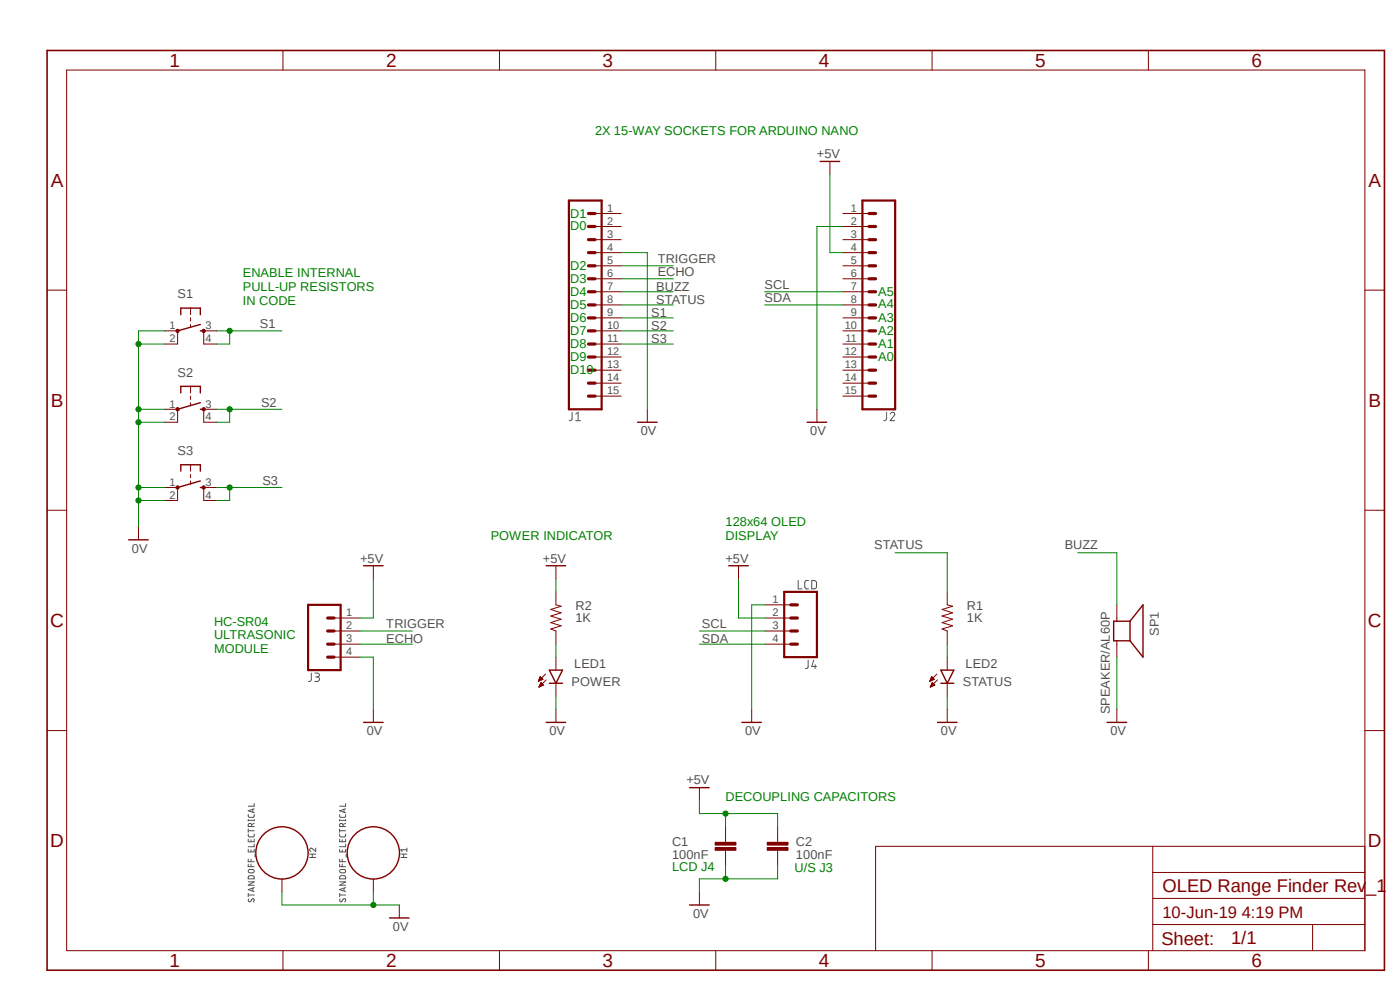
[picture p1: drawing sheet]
<svg xmlns="http://www.w3.org/2000/svg" width="297mm" height="210mm" viewBox="0 0 297 210" stroke-linecap="round" stroke-linejoin="round" font-family="sans-serif">
<path d="M9.4 10.4l286.6 196.1M296 10.4l-286.6 196.1" fill="none" stroke="#fff" stroke-width=".21"/>
<g fill="none" stroke="#505050" stroke-width=".21">
<path d="M121.4 87.5v1.3a.46 .46 0 0 1-.6 .4M122.1 89.2h1M122.1 87.8l.5-.3v1.7M188.1 87.5v1.3l-.2 .4h-.4M188.8 87.8a.48 .48 0 0 1 .7-.3 .48 .48 0 0 1 .2 .7l-.9 1h1M169.3 123.1v1.8h.8M171.5 123.1l-.6 .1-.2 .3 .1 1.2 .1 .2h.6M172.2 123.1l.9 .2a1.36 1.36 0 0 1 .1 1.3l-.3 .3h-.7zM66 142.8v1.4a.45 .45 0 0 1-.6 .4M66.8 142.8h.6a.4 .4 0 0 1 .4 .4 .4 .4 0 0 1-.4 .4h-.4M67.3 143.6a.49 .49 0 0 1 .5 .5 .49 .49 0 0 1-.5 .5h-.5M171.4 140v1.4a.42 .42 0 0 1-.5 .4"/>
<path d="M172.6 140l-.4 1.4h1M172.9 141v.8M52.7 177v.4l.3 .1h.8l.1-.5M52.7 172.8v.4l.3 .2h.8l.1-.6M52.7 178v.6h1.2v-.6M52.7 176.2h1.2M52.7 174h1.2M52.7 173.9v.3M52.7 175.9v.7M53.3 178.1v.5M53.4 175.3l-.1-.5a.37 .37 0 0 0-.4-.1 .37 .37 0 0 0-.2 .3v.3h1.2M53.6 171.7v.6"/>
<path d="M53.9 179.1v.5h-1.2M53.9 170.5v.5h-1.2M53.9 173.9v.3M53.9 174.7l-.5 .2M53.9 171.6l-1.2 .4 1.2 .4M67 179.9v.7l-.9-.6h-.3l-.1 .4 .3 .2M72.1 177v.4l.2 .1h.9l.1-.5M72.1 172.8v.4l.2 .2h.9l.1-.6M72.1 173.9v.3M72.1 175.9v.7M72.1 178v.6h1.2v-.6M72.1 176.2h1.2"/>
<path d="M72.1 174h1.2M72.6 178.1v.5M72.8 175.3v-.3a.36 .36 0 0 0-.4-.3 .36 .36 0 0 0-.3 .3v.3h1.2M73 171.7v.6M73.3 170.5v.5h-1.2M73.3 173.9v.3M73.3 179.1v.5h-1.2M73.3 174.7l-.5 .2M73.3 171.6l-1.2 .4 1.2 .4M86.3 179.9v.7M52.7 189.9h1.2M52.7 187.1h1.2l-1.2 .7h1.2"/>
<path d="M52.7 183.3v.6h1.2M52.7 182.2v.6h1.2M52.7 180.2v.5h1.2v-.5M52.7 189.5v.7M52.7 185.9l.3-.1h.8l.1 .6h-1.2zM52.7 184.6l.3-.2 .8 .1a.37 .37 0 0 1 .1 .4 .37 .37 0 0 1-.3 .3l-.8-.1zM52.8 190.7l-.1 .4 .3 .2 .2-.1 .3-.5h.3l.1 .2-.1 .4M53.3 180.3v.4M53.3 182.2v.6M53.3 183.3v.6M53.6 188.4v.6M53.9 188.3l-1.2 .4 1.2 .4"/>
<path d="M54.1 181.2v.6M65.7 181.9h1.3M65.7 181.2h1.3M66.3 181.2v.7M72.1 189.9h1.2M72.1 180.2v.5h1.2v-.5M72.1 182.2v.6h1.2M72.1 183.3v.6h1.2M72.1 189.5v.7M72.1 187.1h1.2l-1.2 .7h1.2M72.1 185.9l.3-.1h.8l.1 .6h-1.2zM72.1 184.6l.3-.2 .8 .1a.37 .37 0 0 1 .1 .4 .37 .37 0 0 1-.3 .3l-.8-.1z"/>
<path d="M72.1 190.7v.5l.2 .1 .6-.6h.3l.1 .2-.1 .4M72.6 180.3v.4M72.6 182.2v.6M72.6 183.3v.6M73 188.4v.6M73.3 188.3l-1.2 .4 1.2 .4M73.4 181.2v.6M85 181.9h1.3M85 181.2h1.3M85.6 181.2v.7M86.3 180.3h-1.3l.3 .3"/>
</g>
<g fill="none" stroke="#800000" stroke-width=".21">
<path d="M14.1 14.9h275.5v186.8h-275.5zM60 10.7v4.2M106 10.7v4.2M151.8 10.7v4.2M197.7 10.7v4.2M243.6 10.7v4.2M176.1 34.2v2.8M10 61.6h4.1M289.6 61.6h4.1M10 108.2h4.1M289.6 108.2h4.1M117.9 120v2.8"/>
<path d="M117.9 139.4v2.8M156.7 120v2.8M162.2 128.3h5.6M162.2 131.1h5.6M162.2 133.9h5.6M162.2 136.7h5.6M10 155h4.1M114.2 144.5h.1M114.3 144.4h.2M114.3 144.3h.5M114.3 144.2h.7M114.3 145.7h.2"/>
<path d="M114.4 144.1h.7M114.4 145.6h.3M114.4 144h.7M114.5 143.9h.4M114.5 145.5h.4M114.5 143.8h.4M114.5 145.4h.6M114.6 143.7h.1M114.6 145.3h.7M114.6 143.6l-.4 .9M114.6 143.6l.6 .5-1 .4M114.6 143.6h.1"/>
<path d="M114.6 145.2h.5M114.6 145.1h.5M114.7 145h.3M114.7 144.9h.2M114.8 144.8l.5 .5-1 .5zM115.7 143l-1.5 1.5M115.9 144.2l-1.6 1.6M117.9 144.9v2.8M117.9 150.5v2.7M159.5 150.5v2.7M289.6 155h4.1M244.6 179.5v22.2"/>
<path d="M289.6 179.5h-103.8v22.2M244.6 196.1h45M244.6 190.6h45M244.6 185.1h45M278.5 196.1v5.6M60 201.7v4.1M106 201.7v4.1M151.8 201.7v4.1M197.7 201.7v4.1M243.6 201.7v4.1"/>
</g>
<path d="M10 10.7h283.7v195.1h-283.7z" fill="none" stroke="#800000" stroke-width=".34"/>
<path d="M174 34.2h4.1M115.9 120h4.1M154.6 120h4.1M115.9 153.2h4.1M116.5 142.2h2.8l-1.4 2.7zM116.5 144.9h2.8M157.4 153.2h4.1" fill="none" stroke="#800000" stroke-width=".3"/>
<path d="M166.4 125.6h6.9v13.8h-6.9z" fill="none" stroke="#800000" stroke-width=".47"/>
<path d="M167.8 133.9h1.4M167.8 131.1h1.4M167.8 128.3h1.4M167.8 136.7h1.4" fill="none" stroke="#800000" stroke-width=".68"/>
<path d="M151.7 178.7h4.4v.6h-4.4z" fill-rule="evenodd" fill="#800000"/>
<path d="M151.7 178.7h4.4v.6h-4.4z" fill="none" stroke="#800000" stroke-width=".21"/>
<path d="M151.7 179.8h4.4v.6h-4.4z" fill-rule="evenodd" fill="#800000"/>
<g fill="none" stroke="#800000" stroke-width=".21">
<path d="M126.2 45.3h5.6M126.2 48h5.6M126.2 50.8h5.6M126.2 53.6h5.6M126.2 56.4h5.6M126.2 59.1h5.6M178.8 45.3h5.6M178.8 48h5.6M178.8 50.8h5.6M178.8 53.6h5.6M178.8 56.4h5.6M178.8 59.1h5.6"/>
<path d="M126.2 61.9h5.6M126.2 64.7h5.6M126.2 67.4h5.6M126.2 70.2h5.6M126.2 73h5.6M126.2 75.7h5.6M126.2 78.5h5.6M178.8 61.9h5.6M178.8 64.7h5.6M178.8 67.4h5.6M178.8 70.2h5.6M178.8 73h5.6"/>
<path d="M178.8 75.7h5.6M178.8 78.5h5.6M126.2 81.3h5.6M126.2 84h5.6M137.3 86.8v2.8M173.3 86.8v2.8M178.8 81.3h5.6M178.8 84h5.6M70.9 131.1h5.5M70.9 133.9h5.5M70.9 136.7h5.5M70.9 139.4h5.5"/>
<path d="M79.2 120v2.8M79.2 150.5v2.7M148.4 167.1v2.7M151.7 179.8h4.4v.6h-4.4zM153.9 175.4v3.3M148.4 189.2v2.8M153.9 180.4v3.3"/>
</g>
<path d="M120.7 42.5h6.9v44.3h-6.9zM183 42.5h6.9v44.3h-6.9zM65.4 128.3h6.9v13.9h-6.9z" fill="none" stroke="#800000" stroke-width=".47"/>
<g fill="none" stroke="#800000" stroke-width=".68">
<path d="M124.8 50.8h1.4M124.8 48h1.4M124.8 45.3h1.4M124.8 56.4h1.4M124.8 53.6h1.4M124.8 59.1h1.4M184.4 50.8h1.4M184.4 48h1.4M184.4 45.3h1.4M184.4 56.4h1.4M184.4 53.6h1.4M184.4 59.1h1.4"/>
<path d="M124.8 61.9h1.4M124.8 64.7h1.4M124.8 67.4h1.4M124.8 70.2h1.4M124.8 73h1.4M124.8 75.7h1.4M124.8 78.5h1.4M184.4 61.9h1.4M184.4 64.7h1.4M184.4 67.4h1.4M184.4 70.2h1.4M184.4 73h1.4"/>
<path d="M184.4 75.7h1.4M184.4 78.5h1.4M124.8 81.3h1.4M124.8 84h1.4M184.4 81.3h1.4M184.4 84h1.4M69.5 136.7h1.4M69.5 133.9h1.4M69.5 131.1h1.4M69.5 139.4h1.4"/>
</g>
<path d="M135.3 89.6h4.1M171.2 89.6h4.2M77.1 120h4.2M77.1 153.2h4.2M146.3 167.1h4.2M146.3 192h4.2" fill="none" stroke="#800000" stroke-width=".3"/>
<path d="M162.8 178.7h4.4v.6h-4.4z" fill-rule="evenodd" fill="#800000"/>
<path d="M162.8 178.7h4.4v.6h-4.4z" fill="none" stroke="#800000" stroke-width=".21"/>
<path d="M162.8 179.8h4.4v.6h-4.4z" fill-rule="evenodd" fill="#800000"/>
<g fill="none" stroke="#800000" stroke-width=".21">
<path d="M117.9 125.6v2.7l1.1 .3-2.2 .7 2.2 .7-2.2 .7 2.2 .7-2.2 .7 2.2 .7-2.2 .6 1.1 .5v2.8M201 125.6v2.7l1.1 .3-2.2 .7 2.2 .7-2.2 .7 2.2 .7-2.2 .7 2.2 .7-2.2 .6 1.1 .5v2.8M201 139.4v2.8M236.9 128.3v3.5M236.9 135.9v3.5M197.3 144.5h.1M197.3 144.4h.3M197.4 144.3h.4M197.4 144.2h.6M197.4 145.7h.1M197.4 144.1h.8M197.4 145.6h.3"/>
<path d="M197.5 144h.6M197.5 145.5h.5M197.5 143.9h.5M197.5 145.4h.7M197.6 143.8h.3M197.6 145.3h.7M197.6 143.7h.2M197.6 145.2h.6M197.7 143.6l.5 .5-1 .4zM197.7 145.1h.4M197.7 145h.3M197.7 144.9h.2"/>
<path d="M197.8 144.8l.5 .5-.9 .5zM198.8 143l-1.6 1.5M198.9 144.2l-1.5 1.6M201 144.9v2.8M201 150.5v2.7M236.9 150.5v2.7M162.8 179.8h4.4v.6h-4.4zM165 175.4v3.3M59.8 186.4v2.8M79.2 186.4v2.8M84.7 192v2.7M165 180.4v3.3"/>
</g>
<g fill="none" stroke="#800000" stroke-width=".3">
<path d="M239.7 131.8h-3.4v4.1h3.4M239.7 131.8v4.1M239.7 131.8l2.8-3.5v11.1l-2.8-3.5M198.9 153.2h4.1M199.6 142.2h2.8l-1.4 2.7zM199.6 144.9h2.8M234.9 153.2h4.1M82.6 194.7h4.2"/>
<circle cx="59.8" cy="180.9" r="5.5"/>
<circle cx="79.2" cy="180.9" r="5.5"/>
</g>
<circle cx="37.7" cy="70.2" r=".36" fill="#800000"/>
<circle cx="37.7" cy="70.2" r=".36" fill="none" stroke="#800000" stroke-width=".21"/>
<circle cx="43.2" cy="70.2" r=".36" fill="#800000"/>
<g fill="none" stroke="#800000" stroke-width=".21">
<path d="M34.9 70.2h2.8v2.8h-2.8M40.4 65.4v1.4M40.4 67.4v.7M40.4 68.8v.7M46 70.2h-2.8v2.8h2.8"/>
<circle cx="43.2" cy="70.2" r=".36"/>
</g>
<path d="M38.4 66.8v-1.4h4.1v1.4M42.5 70.2h.7M42.5 68.8l-4.8 1.4" fill="none" stroke="#800000" stroke-width=".3"/>
<circle cx="37.7" cy="86.8" r=".37" fill="#800000"/>
<circle cx="37.7" cy="86.8" r=".37" fill="none" stroke="#800000" stroke-width=".21"/>
<circle cx="43.2" cy="86.8" r=".37" fill="#800000"/>
<g fill="none" stroke="#800000" stroke-width=".21">
<path d="M34.9 86.8h2.8v2.8h-2.8M40.4 82v1.4M40.4 84v.8M40.4 85.4v.7M46 86.8h-2.8v2.8h2.8"/>
<circle cx="43.2" cy="86.8" r=".37"/>
</g>
<path d="M38.4 83.4v-1.4h4.1v1.4M42.5 86.8h.7M42.5 85.4l-4.8 1.4" fill="none" stroke="#800000" stroke-width=".3"/>
<circle cx="37.7" cy="103.4" r=".37" fill="#800000"/>
<circle cx="37.7" cy="103.4" r=".37" fill="none" stroke="#800000" stroke-width=".21"/>
<circle cx="43.2" cy="103.4" r=".37" fill="#800000"/>
<g fill="none" stroke="#800000" stroke-width=".21">
<path d="M40.4 98.6v1.3M29.4 111.7v2.8M34.9 103.4h2.8v2.8h-2.8M40.4 100.7v.6M40.4 102v.7M46 103.4h-2.8v2.8h2.8"/>
<circle cx="43.2" cy="103.4" r=".37"/>
</g>
<path d="M38.4 99.9v-1.3h4.1v1.3M27.3 114.5h4.2M42.5 103.4h.7M42.5 102l-4.8 1.4" fill="none" stroke="#800000" stroke-width=".3"/>
<path d="M131.8 53.6h5.5v33.2M178.8 48h-5.5v38.8M76.4 139.4h2.8v11.1M162.2 128.3h-2.7v22.2M117.9 147.7v2.8M153.9 183.7v2.7M165 183.7v2.7h-16.6v2.8" fill="none" stroke="#008000" stroke-width=".21"/>
<circle cx="153.9" cy="186.4" r=".55" fill="#008000"/>
<g fill="none" stroke="#008000" stroke-width=".21">
<path d="M59.8 189.2v2.8h24.9M79.2 189.2v2.8"/>
<circle cx="153.9" cy="186.4" r=".55"/>
</g>
<circle cx="79.2" cy="192" r=".55" fill="#008000"/>
<g fill="none" stroke="#008000" stroke-width=".21">
<path d="M29.4 73h5.5M34.9 70.2h-5.5v41.5M236.9 139.4v11.1M201 147.7v2.8"/>
<circle cx="79.2" cy="192" r=".55"/>
</g>
<circle cx="29.4" cy="73" r=".55" fill="#008000"/>
<g fill="none" stroke="#008000" stroke-width=".21">
<path d="M29.4 86.8h5.5"/>
<circle cx="29.4" cy="73" r=".55"/>
</g>
<circle cx="29.4" cy="86.8" r=".55" fill="#008000"/>
<g fill="none" stroke="#008000" stroke-width=".21">
<path d="M29.4 89.6h5.5"/>
<circle cx="29.4" cy="86.8" r=".55"/>
</g>
<circle cx="29.4" cy="89.6" r=".55" fill="#008000"/>
<g fill="none" stroke="#008000" stroke-width=".21">
<path d="M29.4 103.4h5.5"/>
<circle cx="29.4" cy="89.6" r=".55"/>
</g>
<circle cx="29.4" cy="103.4" r=".55" fill="#008000"/>
<g fill="none" stroke="#008000" stroke-width=".21">
<path d="M29.4 106.2h5.5"/>
<circle cx="29.4" cy="103.4" r=".55"/>
</g>
<circle cx="29.4" cy="106.2" r=".55" fill="#008000"/>
<g fill="none" stroke="#008000" stroke-width=".21">
<path d="M176.1 37v16.6h2.7M79.2 122.8v8.3h-2.8M156.7 122.8v8.3h5.5M148.4 169.8v2.8h16.6v2.8M153.9 172.6v2.8"/>
<circle cx="29.4" cy="106.2" r=".55"/>
</g>
<circle cx="153.9" cy="172.6" r=".55" fill="#008000"/>
<g fill="none" stroke="#008000" stroke-width=".21">
<path d="M131.8 56.4h11M131.8 59.1h11M46 70.2h13.8M48.7 70.2v2.8h-2.7M131.8 64.7h11M131.8 61.9h11M162.2 64.7h16.6M162.2 61.9h16.6M189.9 117.3h11.1v8.3M228.6 117.3h8.3v11M76.4 136.7h11.1M76.4 133.9h11.1"/>
<path d="M117.9 122.8v2.8M117.9 136.7v2.7M148.4 136.7h13.8M148.4 133.9h13.8M201 136.7v2.7"/>
<circle cx="153.9" cy="172.6" r=".55"/>
</g>
<circle cx="48.7" cy="70.2" r=".55" fill="#008000"/>
<g fill="none" stroke="#008000" stroke-width=".21">
<path d="M131.8 67.4h11M46 86.8h13.8M48.7 86.8v2.8h-2.7"/>
<circle cx="48.7" cy="70.2" r=".55"/>
</g>
<circle cx="48.7" cy="86.8" r=".55" fill="#008000"/>
<g fill="none" stroke="#008000" stroke-width=".21">
<path d="M131.8 70.2h11M46 103.4h13.8M48.7 103.4v2.8h-2.7"/>
<circle cx="48.7" cy="86.8" r=".55"/>
</g>
<circle cx="48.7" cy="103.4" r=".55" fill="#008000"/>
<g fill="none" stroke="#008000" stroke-width=".21">
<path d="M131.8 73h11"/>
<circle cx="48.7" cy="103.4" r=".55"/>
</g>
<g font-size="4" fill="#800000">
<text x="36" y="14.2">1</text>
<text x="81.9" y="14.2">2</text>
<text x="127.8" y="14.2">3</text>
<text x="173.7" y="14.2">4</text>
<text x="219.6" y="14.2">5</text>
<text x="265.5" y="14.2">6</text>
<text x="10.8" y="39.6">A</text>
<text x="290.3" y="39.6">A</text>
<text x="10.8" y="86.3">B</text>
<text x="290.3" y="86.3">B</text>
<text x="10.6" y="133">C</text>
<text x="290.2" y="133">C</text>
<text x="10.6" y="179.7">D</text>
<text x="290.2" y="179.7">D</text>
<text x="36" y="205.1">1</text>
<text x="81.9" y="205.1">2</text>
<text x="127.8" y="205.1">3</text>
<text x="173.7" y="205.1">4</text>
<text x="219.6" y="205.1">5</text>
<text x="265.5" y="205.1">6</text>
</g>
<g font-size="3.9" fill="#800000">
<text x="246.6" y="189.2">OLED Range Finder Rev_1</text>
<text x="246.4" y="200.4">Sheet:</text>
<text x="261.2" y="200.3">1/1</text>
</g>
<text font-size="3.5" fill="#800000" x="246.6" y="194.8">10-Jun-19 4:19 PM</text>
<g font-size="2.7" fill="#008000">
<text x="126.2" y="28.7">2X 15-WAY SOCKETS FOR ARDUINO NANO</text>
<text x="121" y="46.1">D1</text>
<text x="121" y="48.9">D0</text>
<text x="51.5" y="58.8">ENABLE INTERNAL</text>
<text x="121" y="57.2">D2</text>
<text x="121" y="60">D3</text>
<text x="51.5" y="61.8">PULL-UP RESISTORS</text>
<text x="51.5" y="64.7">IN CODE</text>
<text x="121" y="62.7">D4</text>
<text x="121" y="65.5">D5</text>
<text x="186.3" y="65.2">A4</text>
<text x="186.3" y="62.7">A5</text>
<text x="121" y="68.3">D6</text>
<text x="121" y="71">D7</text>
<text x="186.3" y="71">A2</text>
<text x="186.3" y="68.3">A3</text>
<text x="121" y="73.8">D8</text>
<text x="121" y="76.6">D9</text>
<text x="186.3" y="76.6">A0</text>
<text x="186.3" y="73.8">A1</text>
<text x="121" y="79.3">D10</text>
<text x="153.9" y="111.6">128x64 OLED</text>
<text x="104.1" y="114.5">POWER INDICATOR</text>
<text x="153.9" y="114.5">DISPLAY</text>
<text x="45.4" y="132.7">HC-SR04</text>
<text x="45.4" y="135.6">ULTRASONIC</text>
<text x="45.4" y="138.6">MODULE</text>
<text x="153.9" y="169.8">DECOUPLING CAPACITORS</text>
<text x="142.6" y="184.8">LCD J4</text>
<text x="168.6" y="185.1">U/S J3</text>
</g>
<g font-size="2.7" fill="#505050">
<text x="173.3" y="33.5">+5V</text>
<text x="139.5" y="55.8">TRIGGER</text>
<text x="139.5" y="58.6">ECHO</text>
<text x="37.7" y="63.3">S1</text>
<text x="139.2" y="61.6">BUZZ</text>
<text x="139.2" y="64.4">STATUS</text>
<text x="162.2" y="64.1">SDA</text>
<text x="162.2" y="61.3">SCL</text>
<text x="55.1" y="69.6">S1</text>
<text x="138.1" y="67.2">S1</text>
<text x="138.1" y="69.9">S2</text>
<text x="138.1" y="72.7">S3</text>
<text x="37.7" y="79.9">S2</text>
<text x="55.4" y="86.3">S2</text>
<text x="135.9" y="92.4">0V</text>
<text x="171.9" y="92.4">0V</text>
<text x="37.7" y="96.5">S3</text>
<text x="55.7" y="102.9">S3</text>
<text x="28" y="117.3">0V</text>
<text x="76.4" y="119.3">+5V</text>
<text x="115.2" y="119.3">+5V</text>
<text x="153.9" y="119.3">+5V</text>
<text x="185.5" y="116.4">STATUS</text>
<text x="225.9" y="116.4">BUZZ</text>
<text x="122.1" y="131.9">1K</text>
<text x="122.1" y="129.5">R2</text>
<text x="205.1" y="131.9">1K</text>
<text x="205.1" y="129.5">R1</text>
<text x="82" y="133.3">TRIGGER</text>
<text x="82" y="136.4">ECHO</text>
<text x="148.9" y="136.4">SDA</text>
<text x="148.9" y="133.3">SCL</text>
<text x="245.8" y="134.9" transform="rotate(-90 245.8 134.9)">SP1</text>
<text x="121.8" y="141.6">LED1</text>
<text x="204.9" y="141.6">LED2</text>
<text x="121.2" y="145.6">POWER</text>
<text x="204.3" y="145.6">STATUS</text>
<text x="77.8" y="156">0V</text>
<text x="116.5" y="156">0V</text>
<text x="158.1" y="156">0V</text>
<text x="199.6" y="156">0V</text>
<text x="235.5" y="151.6" transform="rotate(-90 235.5 151.6)">SPEAKER/AL60P</text>
<text x="235.6" y="156">0V</text>
<text x="145.6" y="166.4">+5V</text>
<text x="142.6" y="179.4">C1</text>
<text x="168.9" y="179.4">C2</text>
<text x="142.6" y="182.2">100nF</text>
<text x="168.9" y="182.2">100nF</text>
<text x="83.4" y="197.5">0V</text>
<text x="147" y="194.8">0V</text>
</g>
<g font-size="2.3" fill="#505050">
<text x="128.8" y="44.9">1</text>
<text x="128.8" y="47.7">2</text>
<text x="180.5" y="44.9">1</text>
<text x="180.5" y="47.7">2</text>
<text x="128.8" y="50.5">3</text>
<text x="128.8" y="53.2">4</text>
<text x="180.5" y="50.5">3</text>
<text x="180.5" y="53.2">4</text>
<text x="128.8" y="56">5</text>
<text x="128.8" y="58.8">6</text>
<text x="180.5" y="56">5</text>
<text x="180.5" y="58.8">6</text>
<text x="128.8" y="61.5">7</text>
<text x="128.8" y="64.3">8</text>
<text x="180.5" y="61.5">7</text>
<text x="180.5" y="64.3">8</text>
<text x="36" y="69.8">1</text>
<text x="43.6" y="69.8">3</text>
<text x="128.8" y="67.1">9</text>
<text x="128.8" y="69.8">10</text>
<text x="179.2" y="69.8">10</text>
<text x="180.5" y="67.1">9</text>
<text x="36" y="72.6">2</text>
<text x="43.6" y="72.6">4</text>
<text x="128.8" y="72.6">11</text>
<text x="128.8" y="75.4">12</text>
<text x="179.2" y="75.4">12</text>
<text x="179.4" y="72.6">11</text>
<text x="128.8" y="78.1">13</text>
<text x="128.8" y="80.9">14</text>
<text x="128.8" y="83.7">15</text>
<text x="179.2" y="78.1">13</text>
<text x="179.2" y="80.9">14</text>
<text x="179.2" y="83.7">15</text>
<text x="36" y="86.4">1</text>
<text x="36" y="89.2">2</text>
<text x="43.6" y="86.4">3</text>
<text x="43.6" y="89.2">4</text>
<text x="36" y="103">1</text>
<text x="36" y="105.8">2</text>
<text x="43.6" y="103">3</text>
<text x="43.6" y="105.8">4</text>
<text x="73.4" y="130.7">1</text>
<text x="163.9" y="127.9">1</text>
<text x="163.9" y="130.7">2</text>
<text x="73.4" y="133.5">2</text>
<text x="73.4" y="136.2">3</text>
<text x="163.9" y="133.5">3</text>
<text x="163.9" y="136.2">4</text>
<text x="73.4" y="139">4</text>
</g>
</svg>
